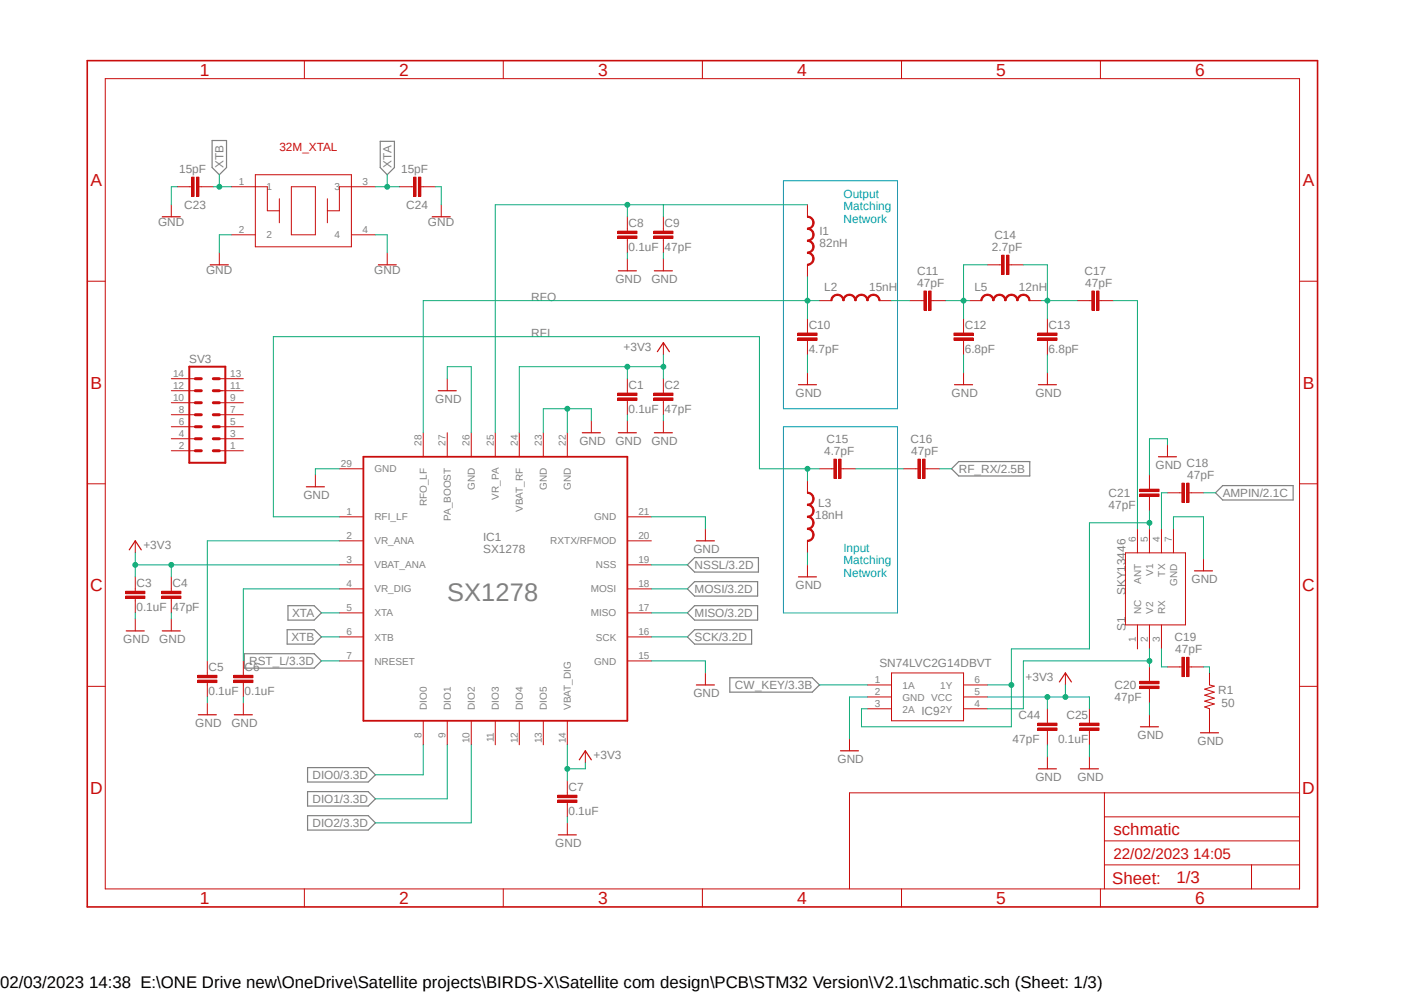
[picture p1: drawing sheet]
<svg xmlns="http://www.w3.org/2000/svg" width="297mm" height="210mm" viewBox="0 0 297 210" stroke-linecap="round" stroke-linejoin="round" font-family="sans-serif">
<path d="M17.9 12.5l261.2 179.9M279.1 12.5l-261.2 179.9" fill="none" stroke="#fff" stroke-width=".21"/>
<g fill="none" stroke="#808080" stroke-width=".25">
<path d="M44.9 29.7h3v5.7l-1.5 1.6-1.5-1.6zM80.4 29.9h3v5.5l-1.5 1.6-1.5-1.6zM201.3 99.1l1.5-1.5h15v3.1h-15zM145.4 119.5l1.5-1.6h13.5v3.1h-13.5zM258.7 102.7h14.9v3h-14.9l-1.6-1.5zM51.7 138.3h14.8l1.5 1.5-1.5 1.5h-14.8zM60.7 133.2h5.8l1.5 1.5-1.5 1.5h-5.8zM60.9 128.1h5.6l1.5 1.5-1.5 1.5h-5.6zM145.4 134.7l1.5-1.5h12.1v3h-12.1zM145.4 124.5l1.5-1.5h13.4v3.1h-13.4zM146.9 128.1h13.4v3h-13.4l-1.5-1.5zM154.4 143.3h17.4l1.6 1.6-1.6 1.5h-17.4z"/>
<path d="M65.1 162.3h12.8l1.5 1.6-1.5 1.5h-12.8zM65.1 167.4h12.8l1.5 1.6-1.5 1.5h-12.8zM65.1 172.5h12.8l1.5 1.5-1.5 1.6h-12.8z"/>
</g>
<g fill="none" stroke="#c90d0c" stroke-width=".21">
<path d="M22.3 16.6h252.6v171.4h-252.6zM64.4 12.8v3.8M106.5 12.8v3.8M148.6 12.8v3.8M190.7 12.8v3.8M232.8 12.8v3.8M18.5 59.5h3.8M274.9 59.5h3.8M71.8 99.1h5.1M89.5 91.5v5.1M94.6 91.5v5.1M99.7 91.5v5.1"/>
<path d="M104.8 91.5v5.1M109.9 91.5v5.1M114.9 91.5v5.1M120 91.5v5.1M132.7 82.6v.5M132.7 84.7v.5M18.5 102.3h3.8M71.8 109.3h5.1M71.8 114.4h5.1M71.8 119.5h5.1M132.7 109.3h5.1M132.7 114.4h5.1"/>
<path d="M132.7 119.5h5.1M274.9 102.3h3.8M71.8 124.5h5.1M71.8 129.6h5.1M71.8 134.7h5.1M71.8 139.8h5.1M132.7 124.5h5.1M132.7 129.6h5.1M132.7 134.7h5.1M132.7 139.8h5.1M18.5 145.2h3.8M89.5 152.4v5.1"/>
<path d="M94.6 152.4v5.1M99.7 152.4v5.1M104.8 152.4v5.1M109.9 152.4v5.1M114.9 152.4v5.1M120 152.4v5.1M274.9 145.2h3.8M233.6 167.7v20.3M233.6 177.8h41.3M233.6 172.8h41.3M274.9 167.7h-95.2v20.3M64.4 188v3.8"/>
<path d="M106.5 188v3.8M148.6 188v3.8M190.7 188v3.8M232.8 188v3.8M233.6 182.9h41.3M264.8 182.9v5.1"/>
</g>
<path d="M18.5 12.8h260.2v179h-260.2z" fill="none" stroke="#c90d0c" stroke-width=".34"/>
<path d="M76.9 96.6h55.8v55.8h-55.8z" fill="none" stroke="#c90d0c" stroke-width=".38"/>
<path d="M130.7 83.1h4v.6h-4z" fill-rule="evenodd" fill="#c90d0c"/>
<path d="M130.7 83.1h4v.6h-4z" fill="none" stroke="#c90d0c" stroke-width=".21"/>
<path d="M130.7 84.2h4v.5h-4z" fill-rule="evenodd" fill="#c90d0c"/>
<path d="M130.7 84.2h4v.5h-4zM132.7 80.1v2.5M132.7 85.2v2.5M140.3 82.6v.5M140.3 84.7v.5" fill="none" stroke="#c90d0c" stroke-width=".21"/>
<path d="M138.3 83.1h4.1v.6h-4.1z" fill-rule="evenodd" fill="#c90d0c"/>
<path d="M138.3 83.1h4.1v.6h-4.1z" fill="none" stroke="#c90d0c" stroke-width=".21"/>
<path d="M138.3 84.2h4.1v.5h-4.1z" fill-rule="evenodd" fill="#c90d0c"/>
<path d="M140.3 72.5v2.5M125.1 89v2.5M132.7 89v2.5M138.3 84.2h4.1v.5h-4.1zM140.3 80.1v2.5M140.3 85.2v2.5M140.3 89v2.5M149.2 111.8v2.6M28.6 124.5v.6M28.6 126.6v.5" fill="none" stroke="#c90d0c" stroke-width=".21"/>
<path d="M139.1 74.4l1.2-1.9 1.3 1.9M123.2 91.5h3.8M130.8 91.5h3.8M138.4 91.5h3.8M147.3 114.4h3.8" fill="none" stroke="#c90d0c" stroke-width=".25"/>
<path d="M26.6 125.1h4v.5h-4z" fill-rule="evenodd" fill="#c90d0c"/>
<path d="M26.6 125.1h4v.5h-4z" fill="none" stroke="#c90d0c" stroke-width=".21"/>
<path d="M26.6 126.1h4v.5h-4z" fill-rule="evenodd" fill="#c90d0c"/>
<path d="M26.6 126.1h4v.5h-4zM28.6 122v2.5M28.6 127.1v2.5M36.2 124.5v.6M36.2 126.6v.5" fill="none" stroke="#c90d0c" stroke-width=".21"/>
<path d="M34.2 125.1h4.1v.5h-4.1z" fill-rule="evenodd" fill="#c90d0c"/>
<path d="M34.2 125.1h4.1v.5h-4.1z" fill="none" stroke="#c90d0c" stroke-width=".21"/>
<path d="M34.2 126.1h4.1v.5h-4.1z" fill-rule="evenodd" fill="#c90d0c"/>
<path d="M28.6 114.4v2.5M28.6 130.9v2.5M34.2 126.1h4.1v.5h-4.1zM36.2 122v2.5M36.2 127.1v2.5M36.2 130.9v2.5M43.9 142.3v.5M43.9 144.4v.5" fill="none" stroke="#c90d0c" stroke-width=".21"/>
<path d="M27.3 116.3l1.3-1.9 1.3 1.9M26.7 133.4h3.8M34.3 133.4h3.8" fill="none" stroke="#c90d0c" stroke-width=".25"/>
<path d="M41.8 142.8h4.1v.5h-4.1z" fill-rule="evenodd" fill="#c90d0c"/>
<path d="M41.8 142.8h4.1v.5h-4.1z" fill="none" stroke="#c90d0c" stroke-width=".21"/>
<path d="M41.8 143.8h4.1v.6h-4.1z" fill-rule="evenodd" fill="#c90d0c"/>
<path d="M43.9 139.8v2.5M41.8 143.8h4.1v.6h-4.1zM43.9 144.9v2.5M43.9 148.7v2.5M51.5 142.3v.5M51.5 144.4v.5" fill="none" stroke="#c90d0c" stroke-width=".21"/>
<path d="M42 151.2h3.8" fill="none" stroke="#c90d0c" stroke-width=".25"/>
<path d="M49.4 142.8h4.1v.5h-4.1z" fill-rule="evenodd" fill="#c90d0c"/>
<path d="M49.4 142.8h4.1v.5h-4.1z" fill="none" stroke="#c90d0c" stroke-width=".21"/>
<path d="M49.4 143.8h4.1v.6h-4.1z" fill-rule="evenodd" fill="#c90d0c"/>
<path d="M51.5 139.8v2.5M49.4 143.8h4.1v.6h-4.1zM51.5 144.9v2.5M51.5 148.7v2.5M120 167.7v.5M120 169.7v.5" fill="none" stroke="#c90d0c" stroke-width=".21"/>
<path d="M49.6 151.2h3.8" fill="none" stroke="#c90d0c" stroke-width=".25"/>
<path d="M118 168.2h4v.5h-4z" fill-rule="evenodd" fill="#c90d0c"/>
<path d="M118 168.2h4v.5h-4z" fill="none" stroke="#c90d0c" stroke-width=".21"/>
<path d="M118 169.2h4v.5h-4z" fill-rule="evenodd" fill="#c90d0c"/>
<path d="M132.7 48.4v.5M132.7 50.4v.5M94.6 80.1v2.5M66.7 100.4v2.6M123.8 158.8v2.5M149.2 142.3v2.6M118 169.2h4v.5h-4zM120 165.1v2.6M120 170.2v2.6M120 174v2.6" fill="none" stroke="#c90d0c" stroke-width=".21"/>
<path d="M92.7 82.6h3.8M64.8 103h3.8M147.3 144.9h3.8M118.1 176.6h3.8M122.6 160.7l1.2-1.9 1.3 1.9" fill="none" stroke="#c90d0c" stroke-width=".25"/>
<path d="M130.7 48.9h4v.5h-4z" fill-rule="evenodd" fill="#c90d0c"/>
<path d="M130.7 48.9h4v.5h-4z" fill="none" stroke="#c90d0c" stroke-width=".21"/>
<path d="M130.7 49.9h4v.5h-4z" fill-rule="evenodd" fill="#c90d0c"/>
<path d="M130.7 49.9h4v.5h-4zM132.7 45.8v2.6M132.7 50.9v2.6M140.3 48.4v.5M140.3 50.4v.5" fill="none" stroke="#c90d0c" stroke-width=".21"/>
<path d="M138.3 48.9h4.1v.5h-4.1z" fill-rule="evenodd" fill="#c90d0c"/>
<path d="M138.3 48.9h4.1v.5h-4.1z" fill="none" stroke="#c90d0c" stroke-width=".21"/>
<path d="M138.3 49.9h4.1v.5h-4.1z" fill-rule="evenodd" fill="#c90d0c"/>
<path d="M132.7 54.7v2.6M138.3 49.9h4.1v.5h-4.1zM140.3 45.8v2.6M140.3 50.9v2.6M140.3 54.7v2.6" fill="none" stroke="#c90d0c" stroke-width=".21"/>
<path d="M130.8 57.3h3.8M138.4 57.3h3.8" fill="none" stroke="#c90d0c" stroke-width=".25"/>
<path d="M170.8 45.7a1.37 1.37 0 0 1 1.4 1.4h-.2a1.12 1.12 0 0 0-1.2-1.1z" fill-rule="evenodd" fill="#c90d0c"/>
<path d="M170.8 45.7a1.37 1.37 0 0 1 1.4 1.4h-.2a1.12 1.12 0 0 0-1.2-1.1z" fill="none" stroke="#c90d0c" stroke-width=".21"/>
<path d="M170.8 48.3a1.12 1.12 0 0 0 1.2-1.2h.2a1.45 1.45 0 0 1-1.4 1.4z" fill-rule="evenodd" fill="#c90d0c"/>
<path d="M170.8 48.3a1.12 1.12 0 0 0 1.2-1.2h.2a1.45 1.45 0 0 1-1.4 1.4z" fill="none" stroke="#c90d0c" stroke-width=".21"/>
<path d="M170.8 48.3a1.37 1.37 0 0 1 1.4 1.4h-.2a1.12 1.12 0 0 0-1.2-1.2z" fill-rule="evenodd" fill="#c90d0c"/>
<path d="M170.8 48.3a1.37 1.37 0 0 1 1.4 1.4h-.2a1.12 1.12 0 0 0-1.2-1.2z" fill="none" stroke="#c90d0c" stroke-width=".21"/>
<path d="M170.8 50.8a1.21 1.21 0 0 0 1.2-1.1h.2a1.45 1.45 0 0 1-1.4 1.4z" fill-rule="evenodd" fill="#c90d0c"/>
<path d="M170.8 50.8a1.21 1.21 0 0 0 1.2-1.1h.2a1.45 1.45 0 0 1-1.4 1.4z" fill="none" stroke="#c90d0c" stroke-width=".21"/>
<path d="M170.8 50.8a1.37 1.37 0 0 1 1.4 1.4h-.2a1.12 1.12 0 0 0-1.2-1.1z" fill-rule="evenodd" fill="#c90d0c"/>
<path d="M170.8 50.8a1.37 1.37 0 0 1 1.4 1.4h-.2a1.12 1.12 0 0 0-1.2-1.1z" fill="none" stroke="#c90d0c" stroke-width=".21"/>
<path d="M170.8 53.3a1.21 1.21 0 0 0 1.2-1.1h.2a1.45 1.45 0 0 1-1.4 1.4z" fill-rule="evenodd" fill="#c90d0c"/>
<path d="M170.8 53.3a1.21 1.21 0 0 0 1.2-1.1h.2a1.45 1.45 0 0 1-1.4 1.4z" fill="none" stroke="#c90d0c" stroke-width=".21"/>
<path d="M170.8 53.3a1.37 1.37 0 0 1 1.4 1.4h-.2a1.12 1.12 0 0 0-1.2-1.1z" fill-rule="evenodd" fill="#c90d0c"/>
<path d="M170.8 53.3a1.37 1.37 0 0 1 1.4 1.4h-.2a1.12 1.12 0 0 0-1.2-1.1z" fill="none" stroke="#c90d0c" stroke-width=".21"/>
<path d="M170.8 55.9a1.21 1.21 0 0 0 1.2-1.2h.2a1.45 1.45 0 0 1-1.4 1.4z" fill-rule="evenodd" fill="#c90d0c"/>
<path d="M170.8 43.3v2.5M170.8 56v2.5M170.8 55.9a1.21 1.21 0 0 0 1.2-1.2h.2a1.45 1.45 0 0 1-1.4 1.4zM170.8 69.9v.5M170.8 72v.5" fill="none" stroke="#c90d0c" stroke-width=".21"/>
<path d="M168.8 70.4h4v.6h-4z" fill-rule="evenodd" fill="#c90d0c"/>
<path d="M168.8 70.4h4v.6h-4z" fill="none" stroke="#c90d0c" stroke-width=".21"/>
<path d="M168.8 71.5h4v.5h-4z" fill-rule="evenodd" fill="#c90d0c"/>
<path d="M168.8 71.5h4v.5h-4zM170.8 67.4v2.5M170.8 72.5v2.5M170.8 78.8v2.6M194.9 63.6h.6M197 63.6h.5" fill="none" stroke="#c90d0c" stroke-width=".21"/>
<path d="M168.9 81.4h3.8" fill="none" stroke="#c90d0c" stroke-width=".25"/>
<path d="M195.5 61.6h.5v4h-.5z" fill-rule="evenodd" fill="#c90d0c"/>
<path d="M195.5 61.6h.5v4h-.5z" fill="none" stroke="#c90d0c" stroke-width=".21"/>
<path d="M196.5 61.6h.5v4h-.5z" fill-rule="evenodd" fill="#c90d0c"/>
<path d="M192.4 63.6h2.5M196.5 61.6h.5v4h-.5zM197.5 63.6h2.5M203.8 69.9v.5M203.8 72v.5" fill="none" stroke="#c90d0c" stroke-width=".21"/>
<path d="M201.8 70.4h4.1v.6h-4.1z" fill-rule="evenodd" fill="#c90d0c"/>
<path d="M201.8 70.4h4.1v.6h-4.1z" fill="none" stroke="#c90d0c" stroke-width=".21"/>
<path d="M201.8 71.5h4.1v.5h-4.1z" fill-rule="evenodd" fill="#c90d0c"/>
<path d="M201.8 71.5h4.1v.5h-4.1zM203.8 67.4v2.5M203.8 72.5v2.5M221.6 69.9v.5M221.6 72v.5" fill="none" stroke="#c90d0c" stroke-width=".21"/>
<path d="M219.5 70.4h4.1v.6h-4.1z" fill-rule="evenodd" fill="#c90d0c"/>
<path d="M219.5 70.4h4.1v.6h-4.1z" fill="none" stroke="#c90d0c" stroke-width=".21"/>
<path d="M219.5 71.5h4.1v.5h-4.1z" fill-rule="evenodd" fill="#c90d0c"/>
<path d="M211.4 56h.5M213.4 56h.6M203.8 78.8v2.6M219.5 71.5h4.1v.5h-4.1zM221.6 67.4v2.5M221.6 72.5v2.5M221.6 78.8v2.6" fill="none" stroke="#c90d0c" stroke-width=".21"/>
<path d="M201.9 81.4h3.8M219.7 81.4h3.8" fill="none" stroke="#c90d0c" stroke-width=".25"/>
<path d="M211.9 54h.5v4h-.5z" fill-rule="evenodd" fill="#c90d0c"/>
<path d="M211.9 54h.5v4h-.5z" fill="none" stroke="#c90d0c" stroke-width=".21"/>
<path d="M212.9 54h.5v4h-.5z" fill-rule="evenodd" fill="#c90d0c"/>
<path d="M208.9 56h2.5M212.9 54h.5v4h-.5zM214 56h2.5M175.9 99.1h.5M177.9 99.1h.5" fill="none" stroke="#c90d0c" stroke-width=".21"/>
<path d="M176.4 97.1h.5v4.1h-.5z" fill-rule="evenodd" fill="#c90d0c"/>
<path d="M176.4 97.1h.5v4.1h-.5z" fill="none" stroke="#c90d0c" stroke-width=".21"/>
<path d="M177.4 97.1h.5v4.1h-.5z" fill-rule="evenodd" fill="#c90d0c"/>
<path d="M173.4 99.1h2.5M177.4 97.1h.5v4.1h-.5zM178.4 99.1h2.6M193.7 99.1h.5M195.7 99.1h.5" fill="none" stroke="#c90d0c" stroke-width=".21"/>
<path d="M194.2 97.1h.5v4.1h-.5z" fill-rule="evenodd" fill="#c90d0c"/>
<path d="M194.2 97.1h.5v4.1h-.5z" fill="none" stroke="#c90d0c" stroke-width=".21"/>
<path d="M195.2 97.1h.5v4.1h-.5z" fill-rule="evenodd" fill="#c90d0c"/>
<g fill="none" stroke="#c90d0c" stroke-width=".21">
<path d="M230.5 63.6h.5M232.5 63.6h.5M191.1 99.1h2.6M195.2 97.1h.5v4.1h-.5zM196.2 99.1h2.6M170.8 119.5v2.5M238.1 116.9h12.7v15.3h-12.7zM240.6 111.8v5.1M243.2 111.8v5.1M245.7 111.8v5.1M248.2 111.8v5.1M240.6 132.2v5"/>
<path d="M243.2 132.2v5M245.7 132.2v5"/>
</g>
<path d="M168.9 122h3.8" fill="none" stroke="#c90d0c" stroke-width=".25"/>
<path d="M231 61.6h.5v4h-.5z" fill-rule="evenodd" fill="#c90d0c"/>
<path d="M231 61.6h.5v4h-.5z" fill="none" stroke="#c90d0c" stroke-width=".21"/>
<path d="M232 61.6h.5v4h-.5z" fill-rule="evenodd" fill="#c90d0c"/>
<path d="M227.9 63.6h2.6M232 61.6h.5v4h-.5zM233 63.6h2.5M249.5 104.2h.5M251.5 104.2h.6" fill="none" stroke="#c90d0c" stroke-width=".21"/>
<path d="M250 102.2h.5v4.1h-.5z" fill-rule="evenodd" fill="#c90d0c"/>
<path d="M250 102.2h.5v4.1h-.5z" fill="none" stroke="#c90d0c" stroke-width=".21"/>
<path d="M251 102.2h.5v4.1h-.5z" fill-rule="evenodd" fill="#c90d0c"/>
<path d="M247 104.2h2.5M251 102.2h.5v4.1h-.5zM252.1 104.2h2.5M249.5 141.1h.5M251.5 141.1h.6" fill="none" stroke="#c90d0c" stroke-width=".21"/>
<path d="M250 139h.5v4.1h-.5z" fill-rule="evenodd" fill="#c90d0c"/>
<path d="M250 139h.5v4.1h-.5z" fill="none" stroke="#c90d0c" stroke-width=".21"/>
<path d="M251 139h.5v4.1h-.5z" fill-rule="evenodd" fill="#c90d0c"/>
<path d="M254.6 118.2v2.5M251 139h.5v4.1h-.5zM243.2 143.6v.5M243.2 145.6v.5M247 141.1h2.5M252.1 141.1h2.5M255.9 142.3v2.6l1 .2-2.1 .7 2.1 .6-2.1 .6 2.1 .7-2.1 .6 2.1 .6-2.1 .6 1.1 .4v5.1" fill="none" stroke="#c90d0c" stroke-width=".21"/>
<path d="M252.7 120.7h3.8M254 155h3.8" fill="none" stroke="#c90d0c" stroke-width=".25"/>
<path d="M241.1 145.1h4.1v.5h-4.1z" fill-rule="evenodd" fill="#c90d0c"/>
<path d="M241.1 145.1h4.1v.5h-4.1z" fill="none" stroke="#c90d0c" stroke-width=".21"/>
<path d="M241.1 144.1h4.1v.5h-4.1z" fill-rule="evenodd" fill="#c90d0c"/>
<path d="M243.2 103v.5M243.2 105v.5M241.1 144.1h4.1v.5h-4.1zM243.2 141.1v2.5M243.2 146.1v2.6" fill="none" stroke="#c90d0c" stroke-width=".21"/>
<path d="M241.1 104.5h4.1v.5h-4.1z" fill-rule="evenodd" fill="#c90d0c"/>
<path d="M241.1 104.5h4.1v.5h-4.1z" fill="none" stroke="#c90d0c" stroke-width=".21"/>
<path d="M241.1 103.5h4.1v.5h-4.1z" fill-rule="evenodd" fill="#c90d0c"/>
<g fill="none" stroke="#c90d0c" stroke-width=".21">
<path d="M40 39.5h.6M42.1 39.5h.5M48.9 39.5h7.7v5.1h2.5M54 37h20.3v15.2h-20.3zM61.6 39.5h5.1v10.2h-5.1zM79.4 39.5h-7.6v5.1h-2.5M46.4 53.5v2.5M48.9 49.7h5.1M59.1 42v5.1M69.3 42v5.1M74.3 49.7h5.1M81.9 53.5v2.5"/>
<path d="M247 94.1v2.5M241.1 103.5h4.1v.5h-4.1zM243.2 100.4v2.6M243.2 105.5v2.5M243.2 151.2v2.5"/>
</g>
<path d="M44.5 56h3.8M80.1 56h3.7M245.1 96.6h3.8M241.3 153.7h3.8" fill="none" stroke="#c90d0c" stroke-width=".25"/>
<path d="M40.6 37.5h.5v4h-.5z" fill-rule="evenodd" fill="#c90d0c"/>
<path d="M40.6 37.5h.5v4h-.5z" fill="none" stroke="#c90d0c" stroke-width=".21"/>
<path d="M41.6 37.5h.5v4h-.5z" fill-rule="evenodd" fill="#c90d0c"/>
<path d="M37.5 39.5h2.5M41.6 37.5h.5v4h-.5zM42.6 39.5h2.5M87 39.5h.5M89 39.5h.5" fill="none" stroke="#c90d0c" stroke-width=".21"/>
<path d="M87.5 37.5h.5v4h-.5z" fill-rule="evenodd" fill="#c90d0c"/>
<path d="M87.5 37.5h.5v4h-.5z" fill="none" stroke="#c90d0c" stroke-width=".21"/>
<path d="M88.5 37.5h.5v4h-.5z" fill-rule="evenodd" fill="#c90d0c"/>
<path d="M84.5 39.5h2.5M88.5 37.5h.5v4h-.5zM89.5 39.5h2.6M36.2 43.3v2.5M93.3 43.3v2.5M179.7 156.3v2.5M230.5 152.4v.6M230.5 154.5v.5" fill="none" stroke="#c90d0c" stroke-width=".21"/>
<path d="M34.3 45.8h3.8M91.4 45.8h3.8M177.8 158.8h3.8" fill="none" stroke="#c90d0c" stroke-width=".25"/>
<path d="M228.4 153h4.1v.5h-4.1z" fill-rule="evenodd" fill="#c90d0c"/>
<path d="M228.4 153h4.1v.5h-4.1z" fill="none" stroke="#c90d0c" stroke-width=".21"/>
<path d="M228.4 154h4.1v.5h-4.1z" fill-rule="evenodd" fill="#c90d0c"/>
<path d="M221.6 152.4v.6M221.6 154.5v.5M225.4 142.3v2.6M228.4 154h4.1v.5h-4.1zM230.5 149.9v2.5M230.5 155v2.5M230.5 160.1v2.5" fill="none" stroke="#c90d0c" stroke-width=".21"/>
<path d="M224.1 144.2l1.3-1.9 1.3 1.9M228.6 162.6h3.8" fill="none" stroke="#c90d0c" stroke-width=".25"/>
<path d="M219.5 153h4.1v.5h-4.1z" fill-rule="evenodd" fill="#c90d0c"/>
<path d="M219.5 153h4.1v.5h-4.1z" fill="none" stroke="#c90d0c" stroke-width=".21"/>
<path d="M219.5 154h4.1v.5h-4.1z" fill-rule="evenodd" fill="#c90d0c"/>
<path d="M219.5 154h4.1v.5h-4.1zM221.6 149.9v2.5M221.6 155v2.5M221.6 160.1v2.5" fill="none" stroke="#c90d0c" stroke-width=".21"/>
<path d="M219.7 162.6h3.8" fill="none" stroke="#c90d0c" stroke-width=".25"/>
<path d="M176.1 62.6l.9-.4h.2v.3a1.12 1.12 0 0 0-1.2 1.1h-.2v-.2z" fill-rule="evenodd" fill="#c90d0c"/>
<path d="M176.1 62.6l.9-.4h.2v.3a1.12 1.12 0 0 0-1.2 1.1h-.2v-.2z" fill="none" stroke="#c90d0c" stroke-width=".21"/>
<path d="M177.2 62.2a1.37 1.37 0 0 1 1.4 1.4h-.3a1.12 1.12 0 0 0-1.1-1.1z" fill-rule="evenodd" fill="#c90d0c"/>
<path d="M177.2 62.2a1.37 1.37 0 0 1 1.4 1.4h-.3a1.12 1.12 0 0 0-1.1-1.1z" fill="none" stroke="#c90d0c" stroke-width=".21"/>
<path d="M178.7 62.6l.8-.4h.2v.3a1.12 1.12 0 0 0-1.1 1.1h-.3v-.2z" fill-rule="evenodd" fill="#c90d0c"/>
<path d="M178.7 62.6l.8-.4h.2v.3a1.12 1.12 0 0 0-1.1 1.1h-.3v-.2z" fill="none" stroke="#c90d0c" stroke-width=".21"/>
<path d="M179.7 62.2a1.37 1.37 0 0 1 1.4 1.4h-.3a1.12 1.12 0 0 0-1.1-1.1z" fill-rule="evenodd" fill="#c90d0c"/>
<path d="M179.7 62.2a1.37 1.37 0 0 1 1.4 1.4h-.3a1.12 1.12 0 0 0-1.1-1.1z" fill="none" stroke="#c90d0c" stroke-width=".21"/>
<path d="M181.2 62.6l.8-.4h.2v.3a1.12 1.12 0 0 0-1.1 1.1h-.3v-.2z" fill-rule="evenodd" fill="#c90d0c"/>
<path d="M181.2 62.6l.8-.4h.2v.3a1.12 1.12 0 0 0-1.1 1.1h-.3v-.2z" fill="none" stroke="#c90d0c" stroke-width=".21"/>
<path d="M182.2 62.2a1.37 1.37 0 0 1 1.4 1.4h-.2a1.12 1.12 0 0 0-1.2-1.1z" fill-rule="evenodd" fill="#c90d0c"/>
<path d="M182.2 62.2a1.37 1.37 0 0 1 1.4 1.4h-.2a1.12 1.12 0 0 0-1.2-1.1z" fill="none" stroke="#c90d0c" stroke-width=".21"/>
<path d="M183.8 62.6l.7-.4h.3v.3a1.12 1.12 0 0 0-1.2 1.1h-.2v-.2z" fill-rule="evenodd" fill="#c90d0c"/>
<path d="M183.8 62.6l.7-.4h.3v.3a1.12 1.12 0 0 0-1.2 1.1h-.2v-.2z" fill="none" stroke="#c90d0c" stroke-width=".21"/>
<path d="M184.8 62.2a1.37 1.37 0 0 1 1.4 1.4h-.3a1.12 1.12 0 0 0-1.1-1.1z" fill-rule="evenodd" fill="#c90d0c"/>
<path d="M173.4 63.6h2.5M184.8 62.2a1.37 1.37 0 0 1 1.4 1.4h-.3a1.12 1.12 0 0 0-1.1-1.1zM186.1 63.6h2.5" fill="none" stroke="#c90d0c" stroke-width=".21"/>
<path d="M170.8 104.1a1.37 1.37 0 0 1 1.4 1.4h-.2a1.12 1.12 0 0 0-1.2-1.1z" fill-rule="evenodd" fill="#c90d0c"/>
<path d="M170.8 104.1a1.37 1.37 0 0 1 1.4 1.4h-.2a1.12 1.12 0 0 0-1.2-1.1z" fill="none" stroke="#c90d0c" stroke-width=".21"/>
<path d="M170.8 106.6a1.12 1.12 0 0 0 1.2-1.1h.2a1.37 1.37 0 0 1-1.4 1.4z" fill-rule="evenodd" fill="#c90d0c"/>
<path d="M170.8 106.6a1.12 1.12 0 0 0 1.2-1.1h.2a1.37 1.37 0 0 1-1.4 1.4z" fill="none" stroke="#c90d0c" stroke-width=".21"/>
<path d="M170.8 106.6a1.37 1.37 0 0 1 1.4 1.4h-.2a1.12 1.12 0 0 0-1.2-1.1z" fill-rule="evenodd" fill="#c90d0c"/>
<path d="M170.8 106.6a1.37 1.37 0 0 1 1.4 1.4h-.2a1.12 1.12 0 0 0-1.2-1.1z" fill="none" stroke="#c90d0c" stroke-width=".21"/>
<path d="M170.8 109.2a1.12 1.12 0 0 0 1.2-1.2h.2a1.37 1.37 0 0 1-1.4 1.4z" fill-rule="evenodd" fill="#c90d0c"/>
<path d="M170.8 109.2a1.12 1.12 0 0 0 1.2-1.2h.2a1.37 1.37 0 0 1-1.4 1.4z" fill="none" stroke="#c90d0c" stroke-width=".21"/>
<path d="M170.8 109.2a1.37 1.37 0 0 1 1.4 1.4h-.2a1.12 1.12 0 0 0-1.2-1.2z" fill-rule="evenodd" fill="#c90d0c"/>
<path d="M170.8 109.2a1.37 1.37 0 0 1 1.4 1.4h-.2a1.12 1.12 0 0 0-1.2-1.2z" fill="none" stroke="#c90d0c" stroke-width=".21"/>
<path d="M170.8 111.7a1.12 1.12 0 0 0 1.2-1.1h.2a1.37 1.37 0 0 1-1.4 1.4z" fill-rule="evenodd" fill="#c90d0c"/>
<path d="M170.8 111.7a1.12 1.12 0 0 0 1.2-1.1h.2a1.37 1.37 0 0 1-1.4 1.4z" fill="none" stroke="#c90d0c" stroke-width=".21"/>
<path d="M170.8 111.7a1.37 1.37 0 0 1 1.4 1.4h-.2a1.12 1.12 0 0 0-1.2-1.1z" fill-rule="evenodd" fill="#c90d0c"/>
<path d="M170.8 111.7a1.37 1.37 0 0 1 1.4 1.4h-.2a1.12 1.12 0 0 0-1.2-1.1z" fill="none" stroke="#c90d0c" stroke-width=".21"/>
<path d="M170.8 114.3a1.12 1.12 0 0 0 1.2-1.2h.2a1.37 1.37 0 0 1-1.4 1.4z" fill-rule="evenodd" fill="#c90d0c"/>
<path d="M170.8 101.7v2.5M170.8 114.4v2.5M170.8 114.3a1.12 1.12 0 0 0 1.2-1.2h.2a1.37 1.37 0 0 1-1.4 1.4zM183.5 144.9h5.1M183.5 147.4h5.1M183.5 149.9h5.1M188.6 142.3h15.2v10.1h-15.2zM203.8 144.9h5.1M203.8 147.4h5.1M203.8 149.9h5.1" fill="none" stroke="#c90d0c" stroke-width=".21"/>
<path d="M207.9 62.6l.8-.4h.2v.3a1.19 1.19 0 0 0-1.2 1.1h-.2v-.2z" fill-rule="evenodd" fill="#c90d0c"/>
<path d="M207.9 62.6l.8-.4h.2v.3a1.19 1.19 0 0 0-1.2 1.1h-.2v-.2z" fill="none" stroke="#c90d0c" stroke-width=".21"/>
<path d="M208.9 62.2a1.31 1.31 0 0 1 1.4 1.4h-.3a1.12 1.12 0 0 0-1.1-1.1z" fill-rule="evenodd" fill="#c90d0c"/>
<path d="M208.9 62.2a1.31 1.31 0 0 1 1.4 1.4h-.3a1.12 1.12 0 0 0-1.1-1.1z" fill="none" stroke="#c90d0c" stroke-width=".21"/>
<path d="M210.4 62.6l.8-.4h.2v.3a1.19 1.19 0 0 0-1.1 1.1h-.3v-.2z" fill-rule="evenodd" fill="#c90d0c"/>
<path d="M210.4 62.6l.8-.4h.2v.3a1.19 1.19 0 0 0-1.1 1.1h-.3v-.2z" fill="none" stroke="#c90d0c" stroke-width=".21"/>
<path d="M211.4 62.2a1.31 1.31 0 0 1 1.4 1.4h-.2a1.12 1.12 0 0 0-1.2-1.1z" fill-rule="evenodd" fill="#c90d0c"/>
<path d="M211.4 62.2a1.31 1.31 0 0 1 1.4 1.4h-.2a1.12 1.12 0 0 0-1.2-1.1z" fill="none" stroke="#c90d0c" stroke-width=".21"/>
<path d="M213 62.6l.7-.4h.3v.3a1.19 1.19 0 0 0-1.2 1.1h-.2v-.2z" fill-rule="evenodd" fill="#c90d0c"/>
<path d="M213 62.6l.7-.4h.3v.3a1.19 1.19 0 0 0-1.2 1.1h-.2v-.2z" fill="none" stroke="#c90d0c" stroke-width=".21"/>
<path d="M214 62.2a1.31 1.31 0 0 1 1.3 1.4h-.2a1.12 1.12 0 0 0-1.1-1.1z" fill-rule="evenodd" fill="#c90d0c"/>
<path d="M214 62.2a1.31 1.31 0 0 1 1.3 1.4h-.2a1.12 1.12 0 0 0-1.1-1.1z" fill="none" stroke="#c90d0c" stroke-width=".21"/>
<path d="M215.5 62.6l.8-.4h.2v.3a1.19 1.19 0 0 0-1.2 1.1h-.2v-.2z" fill-rule="evenodd" fill="#c90d0c"/>
<path d="M215.5 62.6l.8-.4h.2v.3a1.19 1.19 0 0 0-1.2 1.1h-.2v-.2z" fill="none" stroke="#c90d0c" stroke-width=".21"/>
<path d="M216.5 62.2a1.31 1.31 0 0 1 1.4 1.4h-.3a1.12 1.12 0 0 0-1.1-1.1z" fill-rule="evenodd" fill="#c90d0c"/>
<g fill="none" stroke="#c90d0c" stroke-width=".21">
<path d="M205.1 63.6h2.5M216.5 62.2a1.31 1.31 0 0 1 1.4 1.4h-.3a1.12 1.12 0 0 0-1.1-1.1zM217.8 63.6h2.5M36.2 82.6h5.1M36.2 95.3h5.1M36.2 92.8h5.1M36.2 90.3h5.1M36.2 87.7h5.1M36.2 85.2h5.1M36.2 80.1h5.1M46.4 82.6h5.1M46.4 95.3h5.1"/>
<path d="M46.4 92.8h5.1M46.4 90.3h5.1M46.4 87.7h5.1M46.4 85.2h5.1M46.4 80.1h5.1"/>
</g>
<path d="M40 77.6h7.7v20.3h-7.7z" fill="none" stroke="#c90d0c" stroke-width=".42"/>
<g fill="none" stroke="#c90d0c" stroke-width=".64">
<path d="M41.3 85.2h1.3M41.3 87.7h1.3M41.3 90.3h1.3M41.3 92.8h1.3M41.3 95.3h1.3M41.3 82.6h1.3M41.3 80.1h1.3M45.1 85.2h1.3M45.1 87.7h1.3M45.1 90.3h1.3M45.1 92.8h1.3M45.1 95.3h1.3"/>
<path d="M45.1 82.6h1.3M45.1 80.1h1.3"/>
</g>
<path d="M165.7 38.2h24.2v48.2h-24.2zM165.7 90.3h24.2v39.3h-24.2z" fill="none" stroke="#0696d7" stroke-width=".21"/>
<path d="M120 86.4v5.1M125.1 89v-2.6h-10.2v5.1M132.7 87.7v1.3M140.3 87.7v1.3" fill="none" stroke="#0dab76" stroke-width=".21"/>
<circle cx="120" cy="86.4" r=".51" fill="#0dab76"/>
<g fill="none" stroke="#0dab76" stroke-width=".21">
<path d="M37.5 39.5h-1.3v3.8M92.1 39.5h1.2v3.8M48.9 49.7h-2.5v3.8M79.4 49.7h2.5v3.8M132.7 53.5v1.2M140.3 53.5v1.2M132.7 77.6v2.5M170.8 75v3.8M203.8 75v3.8M221.6 75v3.8M71.8 99.1h-5.1v1.3M94.6 80.1v-2.5h5.1v13.9"/>
<path d="M140.3 80.1v-2.5h-30.4v13.9M247 94.1v-1.3h-3.8v7.6M137.8 109.3h11.4v2.5M170.8 116.9v2.6M248.2 111.8v-2.5h6.4v8.9M28.6 129.6v1.3M36.2 129.6v1.3M137.8 139.8h11.4v2.5M43.9 147.4v1.3M51.5 147.4v1.3M183.5 147.4h-3.8v8.9M221.6 157.5v2.6"/>
<path d="M230.5 157.5v2.6M243.2 148.7v2.5M120 172.8v1.2"/>
<circle cx="120" cy="86.4" r=".51"/>
</g>
<circle cx="132.7" cy="77.6" r=".51" fill="#0dab76"/>
<g fill="none" stroke="#0dab76" stroke-width=".21">
<path d="M140.3 75v2.6"/>
<circle cx="132.7" cy="77.6" r=".51"/>
</g>
<circle cx="140.3" cy="77.6" r=".51" fill="#0dab76"/>
<g fill="none" stroke="#0dab76" stroke-width=".21">
<path d="M28.6 119.5h7.6v2.5M28.6 116.9v5.1"/>
<circle cx="140.3" cy="77.6" r=".51"/>
</g>
<circle cx="28.6" cy="119.5" r=".51" fill="#0dab76"/>
<g fill="none" stroke="#0dab76" stroke-width=".21">
<path d="M36.2 119.5h35.6"/>
<circle cx="28.6" cy="119.5" r=".51"/>
</g>
<circle cx="36.2" cy="119.5" r=".51" fill="#0dab76"/>
<g fill="none" stroke="#0dab76" stroke-width=".21">
<path d="M120 157.5v7.6M123.8 161.3v1.3h-3.8"/>
<circle cx="36.2" cy="119.5" r=".51"/>
</g>
<circle cx="120" cy="162.6" r=".51" fill="#0dab76"/>
<g fill="none" stroke="#0dab76" stroke-width=".21">
<path d="M221.6 149.9v-2.5h8.9v2.5M225.4 144.9v2.5"/>
<circle cx="120" cy="162.6" r=".51"/>
</g>
<circle cx="225.4" cy="147.4" r=".51" fill="#0dab76"/>
<g fill="none" stroke="#0dab76" stroke-width=".21">
<path d="M208.9 147.4h12.7"/>
<circle cx="225.4" cy="147.4" r=".51"/>
</g>
<circle cx="221.6" cy="147.4" r=".51" fill="#0dab76"/>
<g fill="none" stroke="#0dab76" stroke-width=".21">
<path d="M170.8 99.1v2.6M173.4 99.1h-12.7v-27.9h-102.9v38.1h14M71.8 114.4h-27.9v25.4M71.8 124.5h-20.3v15.3"/>
<circle cx="221.6" cy="147.4" r=".51"/>
</g>
<circle cx="170.8" cy="99.1" r=".51" fill="#0dab76"/>
<g fill="none" stroke="#0dab76" stroke-width=".21">
<path d="M79.4 39.5h5.1M81.9 37v2.5M68 129.6h3.8"/>
<circle cx="170.8" cy="99.1" r=".51"/>
</g>
<circle cx="81.9" cy="39.5" r=".51" fill="#0dab76"/>
<g fill="none" stroke="#0dab76" stroke-width=".21">
<path d="M45.1 39.5h3.8M46.4 37v2.5M68 134.7h3.8"/>
<circle cx="81.9" cy="39.5" r=".51"/>
</g>
<circle cx="46.4" cy="39.5" r=".51" fill="#0dab76"/>
<g fill="none" stroke="#0dab76" stroke-width=".21">
<path d="M170.8 58.5v5.1M173.4 63.6h-83.9v27.9M137.8 119.5h7.6M68 139.8h3.8M137.8 124.5h7.6M137.8 129.6h7.6M137.8 134.7h7.6M89.5 157.5v6.4h-10.1M94.6 157.5v11.5h-15.2M99.7 157.5v16.5h-20.3"/>
<circle cx="46.4" cy="39.5" r=".51"/>
</g>
<circle cx="170.8" cy="63.6" r=".51" fill="#0dab76"/>
<g fill="none" stroke="#0dab76" stroke-width=".21">
<path d="M132.7 43.3v2.5M140.3 43.3h-35.5v48.2M170.8 63.6v3.8"/>
<circle cx="170.8" cy="63.6" r=".51"/>
</g>
<circle cx="132.7" cy="43.3" r=".51" fill="#0dab76"/>
<g fill="none" stroke="#0dab76" stroke-width=".21">
<path d="M170.8 43.3h-30.5v2.5M188.6 63.6h3.8M200 63.6h5.1M203.8 63.6v3.8"/>
<circle cx="132.7" cy="43.3" r=".51"/>
</g>
<circle cx="203.8" cy="63.6" r=".51" fill="#0dab76"/>
<g fill="none" stroke="#0dab76" stroke-width=".21">
<path d="M208.9 56h-5.1v7.6M216.5 56h5.1v11.4M220.3 63.6h1.3"/>
<circle cx="203.8" cy="63.6" r=".51"/>
</g>
<circle cx="221.6" cy="63.6" r=".51" fill="#0dab76"/>
<g fill="none" stroke="#0dab76" stroke-width=".21">
<path d="M221.6 63.6h6.3M235.5 63.6h5.1v48.2M181 99.1h10.1M198.8 99.1h2.5M243.2 110.6h-12.7v26.6h-16.5v7.7h-5.1M243.2 108v3.8M247 104.2h-1.3v7.6M254.6 104.2h2.5M245.7 137.2v3.9h1.3M173.4 144.9h10.1M254.6 141.1h1.3v1.2"/>
<circle cx="221.6" cy="63.6" r=".51"/>
</g>
<circle cx="243.2" cy="110.6" r=".51" fill="#0dab76"/>
<g fill="none" stroke="#0dab76" stroke-width=".21">
<path d="M214 144.9v8.8"/>
<circle cx="243.2" cy="110.6" r=".51"/>
</g>
<circle cx="213.9" cy="144.9" r=".51" fill="#0dab76"/>
<g fill="none" stroke="#0dab76" stroke-width=".21">
<path d="M243.2 137.2v3.9M183.5 149.9h-1.3v3.8h31.8"/>
<circle cx="213.9" cy="144.9" r=".51"/>
</g>
<circle cx="243.2" cy="139.8" r=".51" fill="#0dab76"/>
<g fill="none" stroke="#0dab76" stroke-width=".21">
<path d="M243.2 139.8h-26.7v10.1h-7.6"/>
<circle cx="243.2" cy="139.8" r=".51"/>
</g>
<text font-size="5.4" fill="#808080" x="94.6" y="127.1">SX1278</text>
<g font-size="3.7" fill="#c90d0c">
<text x="42.3" y="16">1</text>
<text x="84.4" y="16">2</text>
<text x="126.5" y="16">3</text>
<text x="168.6" y="16">4</text>
<text x="210.7" y="16">5</text>
<text x="252.9" y="16">6</text>
<text x="19.1" y="39.4">A</text>
<text x="275.6" y="39.4">A</text>
<text x="19.1" y="82.2">B</text>
<text x="275.6" y="82.2">B</text>
<text x="19" y="125.1">C</text>
<text x="275.5" y="125.1">C</text>
<text x="19" y="167.9">D</text>
<text x="275.5" y="167.9">D</text>
<text x="42.3" y="191.2">1</text>
<text x="84.4" y="191.2">2</text>
<text x="126.5" y="191.2">3</text>
<text x="168.6" y="191.2">4</text>
<text x="210.7" y="191.2">5</text>
<text x="252.9" y="191.2">6</text>
</g>
<g font-size="3.6" fill="#c90d0c">
<text x="235.5" y="176.6">schmatic</text>
<text x="235.3" y="186.9">Sheet:</text>
<text x="248.9" y="186.7">1/3</text>
</g>
<text font-size="3.6" x="0" y="208.9">02/03/2023 14:38 E:\ONE Drive new\OneDrive\Satellite projects\BIRDS-X\Satellite com design\PCB\STM32 Version\V2.1\schmatic.sch (Sheet: 1/3)</text>
<text font-size="3.2" fill="#c90d0c" x="235.5" y="181.7">22/02/2023 14:05</text>
<g font-size="2.5" fill="#808080">
<text x="47.3" y="35.4" transform="rotate(-90 47.3 35.4)">XTB</text>
<text x="82.8" y="35.4" transform="rotate(-90 82.8 35.4)">XTA</text>
<text x="37.9" y="36.6">15pF</text>
<text x="84.8" y="36.6">15pF</text>
<text x="33.4" y="47.9">GND</text>
<text x="39" y="44.2">C23</text>
<text x="85.9" y="44.2">C24</text>
<text x="90.5" y="47.9">GND</text>
<text x="133" y="53.1">0.1uF 47pF</text>
<text x="133" y="48">C8</text>
<text x="140.6" y="48">C9</text>
<text x="173.4" y="52.2">82nH</text>
<text x="173.4" y="49.7">I1</text>
<text x="209.8" y="53.1">2.7pF</text>
<text x="210.4" y="50.5">C14</text>
<text x="43.6" y="58">GND</text>
<text x="79.2" y="58">GND</text>
<text x="130.2" y="59.8">GND</text>
<text x="137.8" y="59.8">GND</text>
<text x="194.1" y="58.2">C11</text>
<text x="229.4" y="58.2">C17</text>
<text x="112.4" y="63.6">RFO</text>
<text x="174.4" y="61.6">L2</text>
<text x="183.9" y="61.6">15nH</text>
<text x="194.1" y="60.7">47pF</text>
<text x="206.1" y="61.6">L5</text>
<text x="215.6" y="61.6">12nH</text>
<text x="229.6" y="60.7">47pF</text>
<text x="112.4" y="71.2">RFI</text>
<text x="171.1" y="69.6">C10</text>
<text x="204.1" y="69.6">C12</text>
<text x="221.8" y="69.6">C13</text>
<text x="40" y="76.8">SV3</text>
<text x="131.9" y="74.3">+3V3</text>
<text x="171.1" y="74.6">4.7pF</text>
<text x="204.1" y="74.6">6.8pF</text>
<text x="221.8" y="74.6">6.8pF</text>
<text x="133" y="82.3">C1</text>
<text x="140.6" y="82.3">C2</text>
<text x="168.3" y="83.9">GND</text>
<text x="201.3" y="83.9">GND</text>
<text x="219" y="83.9">GND</text>
<text x="92.1" y="85.2">GND</text>
<text x="133" y="87.3">0.1uF 47pF</text>
<text x="122.6" y="94.1">GND</text>
<text x="130.2" y="94.1">GND</text>
<text x="137.8" y="94.1">GND</text>
<text x="174.8" y="93.7">C15</text>
<text x="192.6" y="93.7">C16</text>
<text x="174.3" y="96.2">4.7pF</text>
<text x="192.8" y="96.2">47pF</text>
<text x="202.8" y="100">RF_RX/2.5B</text>
<text x="244.4" y="99.1">GND C18</text>
<text x="251.2" y="101.3">47pF</text>
<text x="64.2" y="105.5">GND</text>
<text x="173.1" y="107.3">L3</text>
<text x="234.5" y="107.7">47pF</text>
<text x="234.5" y="105.1">C21</text>
<text x="258.7" y="105.1">AMPIN/2.1C</text>
<text x="172.4" y="109.8">18nH</text>
<text x="30.4" y="116.2">+3V3</text>
<text x="102.2" y="116.9">SX1278</text>
<text x="102.2" y="114.4">IC1</text>
<text x="146.7" y="116.9">GND</text>
<text x="28.9" y="124.2">C3</text>
<text x="36.5" y="124.2">C4</text>
<text x="146.9" y="120.4">NSSL/3.2D</text>
<text x="146.9" y="125.4">MOSI/3.2D</text>
<text x="168.3" y="124.5">GND</text>
<text x="238.1" y="125.8" transform="rotate(-90 238.1 125.8)">SKY13446</text>
<text x="252.1" y="123.3">GND</text>
<text x="28.9" y="129.2">0.1uF 47pF</text>
<text x="61.8" y="130.5">XTA</text>
<text x="146.9" y="130.5">MISO/3.2D</text>
<text x="26.1" y="136">GND</text>
<text x="33.7" y="136">GND</text>
<text x="61.6" y="135.6">XTB</text>
<text x="146.9" y="135.6">SCK/3.2D</text>
<text x="238.1" y="133.4" transform="rotate(-90 238.1 133.4)">S1</text>
<text x="248.5" y="135.6">C19</text>
<text x="44.1" y="141.9">C5</text>
<text x="51.7" y="141.9">C6</text>
<text x="52.7" y="140.7">RST_L/3.3D</text>
<text x="186.1" y="141.1">SN74LVC2G14DBVT</text>
<text x="248.6" y="138.1">47pF</text>
<text x="44.1" y="147">0.1uF</text>
<text x="51.7" y="147">0.1uF</text>
<text x="146.7" y="147.4">GND</text>
<text x="155.5" y="145.8">CW_KEY/3.3B</text>
<text x="217" y="144.1">+3V3</text>
<text x="235.8" y="148.3">47pF</text>
<text x="235.8" y="145.8">C20</text>
<text x="257.7" y="146.9">R1</text>
<text x="258.4" y="149.4">50</text>
<text x="41.3" y="153.7">GND</text>
<text x="48.9" y="153.7">GND</text>
<text x="194.9" y="151.2">IC9</text>
<text x="215.5" y="152.1">C44</text>
<text x="225.6" y="152.1">C25</text>
<text x="125.6" y="160.6">+3V3</text>
<text x="177.2" y="161.3">GND</text>
<text x="214.2" y="157.1">47pF</text>
<text x="223.8" y="157.1">0.1uF</text>
<text x="240.6" y="156.3">GND</text>
<text x="253.3" y="157.5">GND</text>
<text x="66.1" y="164.8">DIO0/3.3D</text>
<text x="120.3" y="167.3">C7</text>
<text x="219" y="165.1">GND</text>
<text x="227.9" y="165.1">GND</text>
<text x="66.1" y="169.8">DIO1/3.3D</text>
<text x="120.3" y="172.4">0.1uF</text>
<text x="66.1" y="174.9">DIO2/3.3D</text>
<text x="117.5" y="179.1">GND</text>
</g>
<text font-size="2.5" fill="#c90d0c" x="59.1" y="31.9">32M_XTAL</text>
<g font-size="2.5" fill="#0696d7">
<text x="178.4" y="41.8">Output</text>
<text x="178.4" y="44.5">Matching</text>
<text x="178.4" y="47.1">Network</text>
<text x="178.4" y="116.7">Input</text>
<text x="178.4" y="119.3">Matching</text>
<text x="178.4" y="122">Network</text>
</g>
<g font-size="2.1" fill="#808080">
<text x="50.5" y="39.1">1</text>
<text x="56.3" y="40.3">1</text>
<text x="70.8" y="40.3">3</text>
<text x="76.7" y="39.1">3</text>
<text x="50.5" y="49.3">2</text>
<text x="56.3" y="50.4">2</text>
<text x="70.8" y="50.4">4</text>
<text x="76.7" y="49.3">4</text>
<text x="36.6" y="82.3">12</text>
<text x="36.6" y="79.8">14</text>
<text x="48.7" y="82.3">11</text>
<text x="48.7" y="79.8">13</text>
<text x="36.6" y="84.8">10</text>
<text x="37.8" y="89.9">6</text>
<text x="37.8" y="87.4">8</text>
<text x="48.7" y="89.9">5</text>
<text x="48.7" y="87.4">7</text>
<text x="48.7" y="84.8">9</text>
<text x="37.8" y="95">2</text>
<text x="37.8" y="92.5">4</text>
<text x="48.7" y="95">1</text>
<text x="48.7" y="92.5">3</text>
<text x="89.2" y="94.3" transform="rotate(-90 89.2 94.3)">28</text>
<text x="94.3" y="94.3" transform="rotate(-90 94.3 94.3)">27</text>
<text x="99.4" y="94.3" transform="rotate(-90 99.4 94.3)">26</text>
<text x="104.4" y="94.3" transform="rotate(-90 104.4 94.3)">25</text>
<text x="109.5" y="94.3" transform="rotate(-90 109.5 94.3)">24</text>
<text x="114.6" y="94.3" transform="rotate(-90 114.6 94.3)">23</text>
<text x="119.7" y="94.3" transform="rotate(-90 119.7 94.3)">22</text>
<text x="72.1" y="98.8">29</text>
<text x="79.2" y="99.9">GND</text>
<text x="90.3" y="107.1" transform="rotate(-90 90.3 107.1)">RFO_LF</text>
<text x="100.5" y="103.6" transform="rotate(-90 100.5 103.6)">GND</text>
<text x="105.5" y="105.7" transform="rotate(-90 105.5 105.7)">VR_PA</text>
<text x="115.7" y="103.6" transform="rotate(-90 115.7 103.6)">GND</text>
<text x="120.8" y="103.6" transform="rotate(-90 120.8 103.6)">GND</text>
<text x="73.3" y="109">1</text>
<text x="79.2" y="110.1">RFI_LF</text>
<text x="95.4" y="110.2" transform="rotate(-90 95.4 110.2)">PA_BOOST</text>
<text x="110.6" y="108.3" transform="rotate(-90 110.6 108.3)">VBAT_RF</text>
<text x="125.7" y="110.1">GND</text>
<text x="135" y="109">21</text>
<text x="73.3" y="114">2</text>
<text x="73.3" y="119.1">3</text>
<text x="79.2" y="115.1">VR_ANA</text>
<text x="116.4" y="115.1">RXTX/RFMOD</text>
<text x="135" y="119.1">19</text>
<text x="135" y="114">20</text>
<text x="240.3" y="114.6" transform="rotate(-90 240.3 114.6)">6</text>
<text x="242.8" y="114.6" transform="rotate(-90 242.8 114.6)">5</text>
<text x="245.4" y="114.6" transform="rotate(-90 245.4 114.6)">4</text>
<text x="247.9" y="114.6" transform="rotate(-90 247.9 114.6)">7</text>
<text x="73.3" y="124.2">4</text>
<text x="79.2" y="120.2">VBAT_ANA</text>
<text x="79.2" y="125.3">VR_DIG</text>
<text x="125" y="125.3">MOSI</text>
<text x="126.1" y="120.2">NSS</text>
<text x="135" y="124.2">18</text>
<text x="241.4" y="123.5" transform="rotate(-90 241.4 123.5)">ANT</text>
<text x="243.9" y="121.8" transform="rotate(-90 243.9 121.8)">V1</text>
<text x="246.5" y="122" transform="rotate(-90 246.5 122)">TX</text>
<text x="249" y="124" transform="rotate(-90 249 124)">GND</text>
<text x="73.3" y="129.2">5</text>
<text x="79.2" y="130.4">XTA</text>
<text x="125" y="130.4">MISO</text>
<text x="135" y="129.2">17</text>
<text x="241.4" y="129.8" transform="rotate(-90 241.4 129.8)">NC</text>
<text x="243.9" y="129.8" transform="rotate(-90 243.9 129.8)">V2</text>
<text x="246.5" y="129.8" transform="rotate(-90 246.5 129.8)">RX</text>
<text x="73.3" y="134.3">6</text>
<text x="79.2" y="135.5">XTB</text>
<text x="126.1" y="135.5">SCK</text>
<text x="135" y="134.3">16</text>
<text x="240.3" y="135.7" transform="rotate(-90 240.3 135.7)">1</text>
<text x="242.8" y="135.7" transform="rotate(-90 242.8 135.7)">2</text>
<text x="245.4" y="135.7" transform="rotate(-90 245.4 135.7)">3</text>
<text x="73.3" y="139.4">7</text>
<text x="79.2" y="140.5">NRESET</text>
<text x="125.7" y="140.5">GND</text>
<text x="135" y="139.4">15</text>
<text x="185" y="144.5">1</text>
<text x="185" y="147">2</text>
<text x="185" y="149.6">3</text>
<text x="190.9" y="145.6">1A</text>
<text x="190.9" y="148.2">GND VCC</text>
<text x="198.9" y="145.6">1Y</text>
<text x="206.2" y="149.6">4</text>
<text x="206.2" y="147">5</text>
<text x="206.2" y="144.5">6</text>
<text x="89.2" y="156" transform="rotate(-90 89.2 156)">8</text>
<text x="90.3" y="150.1" transform="rotate(-90 90.3 150.1)">DIO0</text>
<text x="94.3" y="156" transform="rotate(-90 94.3 156)">9</text>
<text x="95.4" y="150.1" transform="rotate(-90 95.4 150.1)">DIO1</text>
<text x="100.5" y="150.1" transform="rotate(-90 100.5 150.1)">DIO2</text>
<text x="105.5" y="150.1" transform="rotate(-90 105.5 150.1)">DIO3</text>
<text x="110.6" y="150.1" transform="rotate(-90 110.6 150.1)">DIO4</text>
<text x="115.7" y="150.1" transform="rotate(-90 115.7 150.1)">DIO5</text>
<text x="120.8" y="150.1" transform="rotate(-90 120.8 150.1)">VBAT_DIG</text>
<text x="190.9" y="150.7">2A</text>
<text x="198.9" y="150.7">2Y</text>
<text x="99.4" y="157.2" transform="rotate(-90 99.4 157.2)">10</text>
<text x="104.4" y="157" transform="rotate(-90 104.4 157)">11</text>
<text x="109.5" y="157.2" transform="rotate(-90 109.5 157.2)">12</text>
<text x="114.6" y="157.2" transform="rotate(-90 114.6 157.2)">13</text>
<text x="119.7" y="157.2" transform="rotate(-90 119.7 157.2)">14</text>
</g>
</svg>
